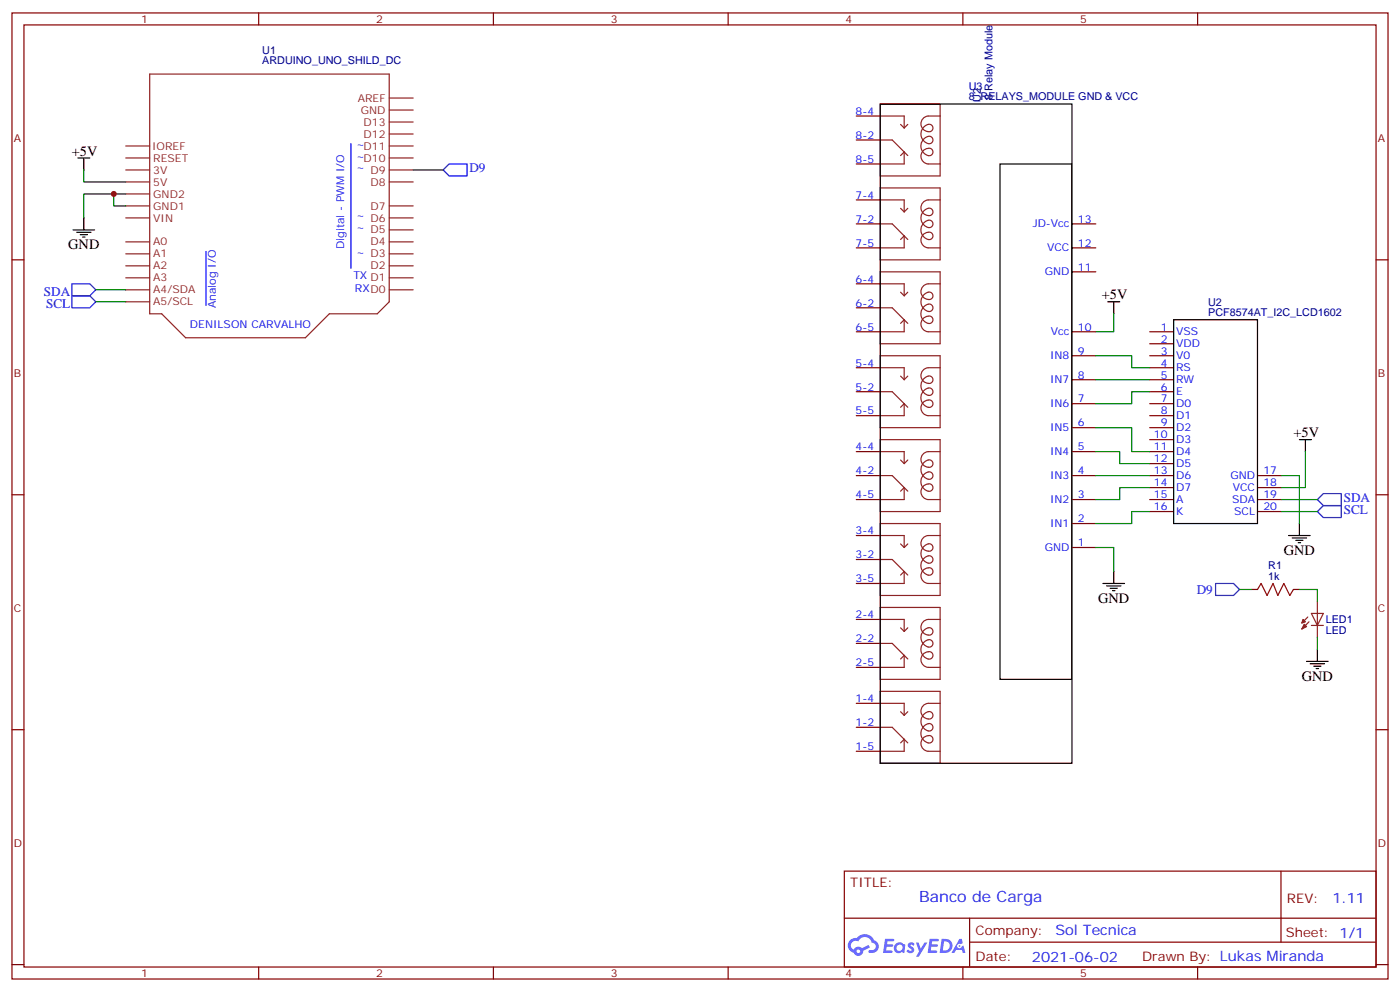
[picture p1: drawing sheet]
<svg xmlns="http://www.w3.org/2000/svg" width="412mm" height="292mm" viewBox="0 0 412 292" stroke-linecap="round" stroke-linejoin="round" font-family="sans-serif">
<g fill="none" stroke="#870000" stroke-width=".35">
<path d="M3.5 3.8h405.4v284.3h-405.4zM7.1 7.3h398.2v277.3h-398.2zM76.2 3.8v3.5M145.3 3.8v3.5M214.5 3.8v3.5M283.6 3.8v3.5M352.8 3.8v3.5M3.5 76.5h3.6M405.3 76.5h3.6M3.5 145.6h3.6M405.3 145.6h3.6M3.5 214.8h3.6"/>
<path d="M405.3 214.8h3.6M248.7 256.4h156.6v28.2h-156.6zM377.3 256.4v20.9M248.7 270.2h156.5M285.6 277.3h119.6M285.6 270.2v14.2M3.5 283.9h3.6M76.2 284.6v3.5M145.3 284.6v3.5M214.5 284.6v3.5M283.6 284.6v3.5M352.8 284.6v3.5"/>
<path d="M405.3 283.9h3.6"/>
</g>
<g fill="#5487ff">
<path d="M267.7 277.6a1.22 1.22 0 0 1 1.7 .2l-.4 .6a.47 .47 0 0 0-.3-.4 .47 .47 0 0 0-.5 .2l.1 .2a1.14 1.14 0 0 1 .8 1.8 1.14 1.14 0 0 1-1.9 0l-.2-.2 .5-.6 .7 .5a.29 .29 0 0 0 .3-.3 .29 .29 0 0 0-.2-.3 1.04 1.04 0 0 1-.6-1.7z"/>
<path d="M260.7 276.3h2.4l.3 .2-.2 .5-1.8 .1-.1 .8h1.5l.3 .4-.3 .4h-1.6l-.2 1.1h1.7l.2 .3-.2 .3-2.6 .1z"/>
<path d="M273.8 276.3h2.4l.3 .2-.1 .5-1.8 .1-.2 .8h1.6l.3 .4-.4 .4h-1.6l-.1 1.1h1.7l.2 .3-.2 .3-2.6 .1z"/>
<path d="M282.6 276.3h.7l.3 1.3-.6 .3a.69 .69 0 0 0-1 .3 .69 .69 0 0 0 .4 .9 .69 .69 0 0 0 .9-.6l.5-.2 .6 2.2h-.8l-.2-.9h-1.8l-.5 .9h-.8z"/>
<path d="M269.8 277.4h.8l.6 1.8 1.1-1.8h.9l-2.6 4.2h-.8l.9-1.5z"/>
<path d="M277.4 276.3l-.6 4.2h1.3a2.11 2.11 0 0 0 2.5-2.1 2.11 2.11 0 0 0-2.5-2.1zM278.1 277.1a1.39 1.39 0 0 1 1.7 1.4 1.39 1.39 0 0 1-1.8 1.3h-.3z"/>
<path d="M263.7 277.9a1.54 1.54 0 0 0-.1 2.2 1.54 1.54 0 0 0 2.2 .1l.6 .3 .3-2.3-.2-.3h-.4a1.49 1.49 0 0 0-2.4 0zM264 278.9a.94 .94 0 0 1 1.8 0 .94 .94 0 0 1-1.8 0z"/>
<path d="M250.4 276.7a2.18 2.18 0 0 0 1.1 3.7 1.44 1.44 0 0 0 1.6 .9 1.44 1.44 0 0 0 1.2-1.4l2-1.1-.5-.7-1.9 1a1.47 1.47 0 0 0-2.4 .4 1.39 1.39 0 0 1-.7-1.9 1.39 1.39 0 0 1 2-.5 2.12 2.12 0 0 1 2.2-1.3 2.12 2.12 0 0 1 1.9 1.7 1.14 1.14 0 0 1 1.1 1.4 1.14 1.14 0 0 1-1.7 .7 .43 .43 0 0 0-.5 .4 .43 .43 0 0 0 .4 .5 1.98 1.98 0 0 0 2.5-1.2 1.98 1.98 0 0 0-1.2-2.6 3.1 3.1 0 0 0-5.3-.6l-.9 .1zM252.3 280a.55 .55 0 0 1 1.1 0 .55 .55 0 0 1-1.1 0z"/>
<circle cx="282.6" cy="278.4" r=".26"/>
</g>
<g fill="none" stroke="#8c2424" stroke-width=".35">
<path d="M44.1 21.8h70.6v67l-3.6 3.6h-14.1l-7 7h-35.3l-7.1-7h-3.5zM114.7 39.4h7M114.7 35.9h7M114.7 32.4h7M114.7 28.9h7M259.3 30.6h17.6v21.2h-17.6zM259.3 34.1h7v3.6M265.3 36.6l1 1.1M267.4 36.6l-1.1 1.1M276.9 34.1h-3.5a2.28 2.28 0 0 0-2.1 2.8 2.28 2.28 0 0 0 3.1 1.7 1.1 1.1 0 0 0 .3-1.4 1.1 1.1 0 0 0-1.3-.6 2.86 2.86 0 0 0-2.1 3.1 2.86 2.86 0 0 0 2.8 2.5 1.1 1.1 0 0 0 .7-1.3 1.1 1.1 0 0 0-1.4-.8 2.86 2.86 0 0 0-2.1 3.2 2.86 2.86 0 0 0 2.8 2.5 1.1 1.1 0 0 0 .7-1.4 1.1 1.1 0 0 0-1.4-.7 2.3 2.3 0 0 0-2.1 2.3 2.3 2.3 0 0 0 2.1 2.3h3.5M37 53.6h7.1M37 50h7.1"/>
<path d="M37 46.5h7.1M37 43h7.1M37 57.1h7.1M114.7 53.6h7M114.7 50h7M114.7 46.5h7M114.7 43h7M259.3 55.3h17.6v21.2h-17.6zM259.3 58.8h7v3.6M259.3 41.2h3.5l4.6 4.6M265.3 45.8l1-1.1v3.6h-7M276.9 58.8h-3.5a2.28 2.28 0 0 0-2.1 2.8 2.28 2.28 0 0 0 3.1 1.6 1.1 1.1 0 0 0 .3-1.3 1.1 1.1 0 0 0-1.3-.6 2.86 2.86 0 0 0-2.1 3.1 2.86 2.86 0 0 0 2.8 2.5 1.1 1.1 0 0 0 .7-1.3 1.1 1.1 0 0 0-1.4-.8 2.86 2.86 0 0 0-2.1 3.2 2.86 2.86 0 0 0 2.8 2.5 1.1 1.1 0 0 0 .7-1.4 1.1 1.1 0 0 0-1.4-.7 2.3 2.3 0 0 0-2.1 2.3 2.3 2.3 0 0 0 2.1 2.3h3.5"/>
<path d="M37 78.2h7.1M37 74.7h7.1M37 71.2h7.1M37 64.1h7.1M37 60.6h7.1M114.7 78.2h7M114.7 74.7h7M114.7 71.2h7M114.7 67.7h7M114.7 64.1h7M114.7 60.6h7M259.3 65.9h3.5l4.6 4.6"/>
<path d="M265.3 70.5l1-1.1v3.6h-7M265.3 61.3l1 1.1M267.4 61.3l-1.1 1.1M37 85.3h7.1M37 81.8h7.1M37 88.8h7.1M114.7 85.3h7M114.7 81.8h7M259.3 80h17.6v21.2h-17.6zM259.3 83.5h7v3.6M259.3 90.6h3.5l4.6 4.6M265.3 95.2l1-1.1v3.5h-7"/>
<path d="M265.3 86l1 1.1M267.4 86l-1.1 1.1M276.9 83.5h-3.5a2.28 2.28 0 0 0-2.1 2.8 2.28 2.28 0 0 0 3.1 1.6 1.1 1.1 0 0 0 .3-1.3 1.1 1.1 0 0 0-1.3-.6 2.86 2.86 0 0 0-2.1 3.1 2.86 2.86 0 0 0 2.8 2.5 1.1 1.1 0 0 0 .7-1.4 1.1 1.1 0 0 0-1.4-.7 2.86 2.86 0 0 0-2.1 3.2 2.86 2.86 0 0 0 2.8 2.5 1.1 1.1 0 0 0 .7-1.4 1.1 1.1 0 0 0-1.4-.7 2.3 2.3 0 0 0-2.1 2.3 2.3 2.3 0 0 0 2.1 2.2h3.5M259.3 104.7h17.6v21.2h-17.6zM259.3 108.2h7v3.6M259.3 115.3h3.5l4.6 4.6M265.3 119.9l1-1.1v3.5h-7M265.3 110.7l1 1.1M267.4 110.7l-1.1 1.1M276.9 108.2h-3.5a2.28 2.28 0 0 0-2.1 2.8 2.28 2.28 0 0 0 3.1 1.6 1.1 1.1 0 0 0 .3-1.3 1.1 1.1 0 0 0-1.3-.6 2.86 2.86 0 0 0-2.1 3.1 2.86 2.86 0 0 0 2.8 2.5 1.1 1.1 0 0 0 .7-1.4 1.1 1.1 0 0 0-1.4-.7 2.86 2.86 0 0 0-2.1 3.1 2.86 2.86 0 0 0 2.8 2.6 1.1 1.1 0 0 0 .7-1.4 1.1 1.1 0 0 0-1.4-.7 2.3 2.3 0 0 0-2.1 2.3 2.3 2.3 0 0 0 2.1 2.2h3.5M259.3 129.4h17.6v21.2h-17.6zM259.3 132.9h7v3.6"/>
<path d="M259.3 140h3.5l4.6 4.6M265.3 135.4l1 1.1M267.4 135.4l-1.1 1.1M276.9 132.9h-3.5a2.28 2.28 0 0 0-2.1 2.8 2.28 2.28 0 0 0 3.1 1.6 1.1 1.1 0 0 0 .3-1.3 1.1 1.1 0 0 0-1.3-.6 2.86 2.86 0 0 0-2.1 3.1 2.86 2.86 0 0 0 2.8 2.5 1.1 1.1 0 0 0 .7-1.4 1.1 1.1 0 0 0-1.4-.7 2.86 2.86 0 0 0-2.1 3.1 2.86 2.86 0 0 0 2.8 2.5 1.1 1.1 0 0 0 .7-1.3 1.1 1.1 0 0 0-1.4-.7 2.3 2.3 0 0 0-2.1 2.2 2.3 2.3 0 0 0 2.1 2.3h3.5M259.3 154.1h17.6v21.2h-17.6zM259.3 157.6h7v3.5M265.3 144.6l1-1.1v3.5h-7M276.9 157.6h-3.5a2.28 2.28 0 0 0-2.1 2.8 2.28 2.28 0 0 0 3.1 1.6 1.1 1.1 0 0 0 .3-1.4 1.1 1.1 0 0 0-1.3-.5 2.86 2.86 0 0 0-2.1 3.1 2.86 2.86 0 0 0 2.8 2.5 1.1 1.1 0 0 0 .7-1.4 1.1 1.1 0 0 0-1.4-.7 2.86 2.86 0 0 0-2.1 3.1 2.86 2.86 0 0 0 2.8 2.5 1.1 1.1 0 0 0 .7-1.3 1.1 1.1 0 0 0-1.4-.8 2.3 2.3 0 0 0-2.1 2.3 2.3 2.3 0 0 0 2.1 2.3h3.5M259.3 178.8h17.6v21.2h-17.6zM259.3 164.7h3.5l4.6 4.6M265.3 169.3l1-1.1v3.5h-7M265.3 160.1l1 1"/>
<path d="M267.4 160.1l-1.1 1M388.1 177v10.6M259.3 182.3h7v3.5M259.3 189.4h3.5l4.6 4.6M265.3 194l1-1.1v3.5h-7M265.3 184.8l1 1M267.4 184.8l-1.1 1M276.9 182.3h-3.5a2.28 2.28 0 0 0-2.1 2.8 2.28 2.28 0 0 0 3.1 1.6 1.1 1.1 0 0 0 .3-1.4 1.1 1.1 0 0 0-1.3-.5 2.86 2.86 0 0 0-2.1 3.1 2.86 2.86 0 0 0 2.8 2.5 1.1 1.1 0 0 0 .7-1.4 1.1 1.1 0 0 0-1.4-.7 2.86 2.86 0 0 0-2.1 3.1 2.86 2.86 0 0 0 2.8 2.5 1.1 1.1 0 0 0 .7-1.3 1.1 1.1 0 0 0-1.4-.8 2.3 2.3 0 0 0-2.1 2.3 2.3 2.3 0 0 0 2.1 2.3h3.5M385.2 181.6l-1.7 1.8M385.6 183l-2.1 2.1M386.3 180.6h3.5l-1.7 3.5zM386.3 184.1h3.5"/>
<path d="M259.3 203.5h17.6v21.1h-17.6zM259.3 207h7v3.5M259.3 214.1h3.5l4.6 4.6M265.3 218.7l1-1.1v3.5h-7M265.3 209.5l1 1M267.4 209.5l-1.1 1M276.9 207h-3.5a2.28 2.28 0 0 0-2.1 2.8 2.28 2.28 0 0 0 3.1 1.6 1.1 1.1 0 0 0 .3-1.4 1.1 1.1 0 0 0-1.3-.5 2.86 2.86 0 0 0-2.1 3.1 2.86 2.86 0 0 0 2.8 2.5 1.1 1.1 0 0 0 .7-1.4 1.1 1.1 0 0 0-1.4-.7 2.86 2.86 0 0 0-2.1 3.1 2.86 2.86 0 0 0 2.8 2.5 1.1 1.1 0 0 0 .7-1.4 1.1 1.1 0 0 0-1.4-.7 2.3 2.3 0 0 0-2.1 2.3 2.3 2.3 0 0 0 2.1 2.3h3.5"/>
</g>
<path d="M103.4 42.3v36.7M132.3 48.3h5.3v3.5h-5.3l-1.8-1.8zM60.7 74v15.9M21.2 83.5h5.3l1.7 1.8-1.7 1.8h-5.3zM21.2 87.1h5.3l1.7 1.7-1.7 1.8h-5.3zM388.1 150.6l1.7-1.8h5.3v3.5h-5.3zM389.8 145.3h5.3v3.5h-5.3l-1.7-1.8zM358.1 171.7h5.3l1.7 1.8-1.7 1.8h-5.3z" fill="none" stroke="#00f" stroke-width=".35"/>
<g fill="none" stroke="#870000" stroke-width=".35">
<path d="M252.2 34.1h7.1M252.2 58.8h7.1M252.2 41.2h7.1M252.2 48.3h7.1M252.2 73h7.1M252.2 65.9h7.1M315.7 73h7.1M315.7 65.9h7.1M252.2 97.6h7.1M252.2 90.6h7.1M252.2 83.5h7.1M315.7 97.6h7.1"/>
<path d="M315.7 80h7.1M338.7 97.6h7M252.2 108.2h7.1M252.2 115.3h7.1M315.7 104.7h7.1M315.7 111.8h7.1M315.7 118.8h7.1M338.7 101.2h7M338.7 104.7h7M338.7 108.2h7M338.7 111.8h7M338.7 115.3h7"/>
<path d="M338.7 118.8h7M252.2 122.3h7.1M252.2 132.9h7.1M252.2 140h7.1M315.7 125.9h7.1M315.7 132.9h7.1M315.7 140h7.1M338.7 122.3h7M338.7 125.9h7M338.7 129.4h7M338.7 132.9h7M338.7 136.5h7"/>
<path d="M338.7 140h7M370.4 140h7.1M252.2 147h7.1M252.2 157.6h7.1M315.7 147h7.1M315.7 154.1h7.1M338.7 143.5h7M338.7 147h7M338.7 150.6h7M370.4 143.5h7.1M370.4 147h7.1M370.4 150.6h7.1"/>
<path d="M252.2 164.7h7.1M252.2 171.7h7.1M315.7 161.1h7.1M368.7 173.5h1.7M381 173.5h1.8M252.2 189.4h7.1M252.2 182.3h7.1M252.2 196.4h7.1M252.2 214.1h7.1M252.2 207h7.1M252.2 221.1h7.1"/>
</g>
<g fill="none" stroke="#000" stroke-width=".35">
<path d="M259.3 30.6h56.4v194h-56.4zM22.9 46.5h3.6M24.7 46.5v3.5M294.6 48.3h21.1v151.7h-21.1zM21.5 67.7h6.4M22.6 68.4h4.2M23.6 69.1h2.2M24.3 69.8h.7M24.7 64.1v3.6M326.3 88.8h3.5M328.1 88.8v3.6M345.7 94.1h24.7v60h-24.7z"/>
<path d="M382.8 129.4h3.5M384.5 129.4v3.5M379.6 157.6h6.3M380.6 158.3h4.3M381.7 159h2.1M382.4 159.7h.7M382.8 154.1v3.5M324.9 171.7h6.4M326 172.4h4.2M327 173.1h2.1M327.7 173.8h.7M328.1 168.2v3.5"/>
<path d="M384.9 194.7h6.3M385.9 195.4h4.3M387 196.1h2.1M387.7 196.8h.7M388.1 191.1v3.6"/>
</g>
<g fill="#8c2424" stroke="#8c2424" stroke-width=".35">
<path d="M383.8 182.3l.7 .7-1 .4z"/>
<path d="M384.2 183.7l.7 .7-1.4 .7z"/>
</g>
<path d="M370.4 173.5l1.1-1.8 1.7 3.6 1.8-3.6 1.4 3.6 1.8-3.6 1.7 3.6 1.1-1.8" fill="none" stroke="#a10000" stroke-width=".35"/>
<g fill="none" stroke="#008700" stroke-width=".35">
<path d="M24.7 50v3.6h12.3M33.5 57.1v3.5h3.5M37 57.1h-12.3v7M121.7 50h8.8M28.2 85.3h8.8M28.2 88.8h8.8M328.1 92.4v5.2h-5.3M322.8 104.7h10.6v3.5h5.3M322.8 111.8h15.9M338.7 115.3h-5.3v3.5h-10.6M322.8 125.9h10.6v7h5.3M322.8 132.9h7v3.6h8.9"/>
<path d="M322.8 140h15.9M377.5 140h5.3v14.1M384.5 132.9v10.6h-7M338.7 143.5h-8.9v3.5h-7M338.7 150.6h-5.3v3.5h-10.6M377.5 147h10.6M377.5 150.6h10.6M322.8 161.1h5.3v7.1M365.1 173.5h3.6M382.8 173.5h5.3v3.5M388.1 187.6v3.5"/>
</g>
<circle cx="33.5" cy="57.1" r=".88" fill="#c00"/>
<text font-size="4.6" fill="#00f" x="270.8" y="265.4">Banco de Carga</text>
<g font-size="4.2">
<text x="21.2" y="45.8">+5V</text>
<text x="20.1" y="73.3">GND</text>
<text x="324.6" y="88.1">+5V</text>
<text x="381" y="128.7">+5V</text>
<text x="378.2" y="163.3">GND</text>
<text x="323.5" y="177.4">GND</text>
<text x="383.5" y="200.3">GND</text>
</g>
<g font-size="4.2" fill="#00f">
<text x="392.5" y="265.7">1.11</text>
<text x="310.9" y="275.2">Sol Tecnica</text>
<text x="304" y="283">2021-06-02</text>
</g>
<g font-size="3.9" fill="#00f">
<text x="138.3" y="50.7">D9</text>
<text x="12.9" y="87.1">SDA</text>
<text x="13.6" y="90.6">SCL</text>
<text x="395.8" y="147.8">SDA</text>
<text x="395.8" y="151.3">SCL</text>
<text x="352.5" y="174.8">D9</text>
</g>
<g font-size="3.9" fill="#800">
<text x="250.5" y="261">TITLE:</text>
<text x="379.1" y="265.7">REV:</text>
<text x="287.4" y="275.2">Company:</text>
<text x="378.7" y="275.8">Sheet: 1/1</text>
<text x="287.4" y="282.9">Date:</text>
<text x="336.4" y="282.9">Drawn By: Lukas Miranda</text>
</g>
<g font-size="3.2" fill="#800">
<text x="41.6" y="6.8">1</text>
<text x="110.8" y="6.8">2</text>
<text x="179.9" y="6.8">3</text>
<text x="249.1" y="6.8">4</text>
<text x="318.2" y="6.8">5</text>
<text x="4.1" y="41.9">A</text>
<text x="405.9" y="41.9">A</text>
<text x="4.1" y="111.1">B</text>
<text x="405.9" y="111.1">B</text>
<text x="4.1" y="180.2">C</text>
<text x="405.9" y="180.2">C</text>
<text x="4.1" y="249.3">D</text>
<text x="405.9" y="249.3">D</text>
<text x="41.6" y="287.6">1</text>
<text x="110.8" y="287.6">2</text>
<text x="179.9" y="287.6">3</text>
<text x="249.1" y="287.6">4</text>
<text x="318.2" y="287.6">5</text>
</g>
<g font-size="3.2" fill="#000080">
<text x="77.3" y="15.8">U1</text>
<text x="77.3" y="19">ARDUINO_UNO_SHILD_DC</text>
<text x="285.3" y="29.6">8_RELAYS_MODULE GND &amp; VCC</text>
<text x="285.3" y="26.4">U3</text>
<text x="289" y="30" transform="rotate(-90 289 30)">U2</text>
<text x="292.4" y="29.3" transform="rotate(-90 292.4 29.3)">8 Relay Module</text>
<text x="355.9" y="89.9">U2</text>
<text x="355.9" y="93.1">PCF8574AT_I2C_LCD1602</text>
<text x="373.6" y="167.5">R1</text>
<text x="373.6" y="170.7">1k</text>
<text x="390.5" y="183.4">LED1</text>
<text x="390.5" y="186.7">LED</text>
</g>
<g font-size="3.2" fill="#8d2323">
<text x="105.4" y="29.9">AREF</text>
<text x="106.3" y="33.4">GND</text>
<text x="107.1" y="40.5">D12</text>
<text x="107.1" y="37">D13</text>
<text x="44.8" y="44">IOREF</text>
<text x="45.2" y="47.6">RESET</text>
<text x="45.2" y="51.1">3V</text>
<text x="45.2" y="58.1">GND2</text>
<text x="45.2" y="54.6">5V</text>
<text x="109.1" y="54.6">D8</text>
<text x="45.2" y="65.2">VIN</text>
<text x="45.2" y="61.7">GND1</text>
<text x="109.1" y="61.7">D7</text>
<text x="45.2" y="75.8">A1</text>
<text x="45.2" y="72.2">A0</text>
<text x="109.1" y="72.2">D4</text>
<text x="45.2" y="82.8">A3</text>
<text x="45.2" y="79.3">A2</text>
<text x="109.1" y="79.3">D2</text>
<text x="45.2" y="89.9">A5/SCL</text>
<text x="45.2" y="86.4">A4/SDA</text>
</g>
<g font-size="3.2" fill="#00f">
<text x="252.1" y="33.8">8-4</text>
<text x="252.1" y="40.9">8-2</text>
<text x="104.9" y="47.2">~D10</text>
<text x="104.9" y="43.7">~D11</text>
<text x="252.1" y="47.9">8-5</text>
<text x="104.9" y="50.4">~ D9</text>
<text x="252.1" y="58.5">7-4</text>
<text x="104.9" y="64.5">~ D6</text>
<text x="252.1" y="65.5">7-2</text>
<text x="317.5" y="65.5">13</text>
<text x="104.9" y="68">~ D5</text>
<text x="304.2" y="67">JD-Vcc</text>
<text x="101.4" y="73.4" transform="rotate(-90 101.4 73.4)">Digital - PWM I/O</text>
<text x="104.9" y="75.5">~ D3</text>
<text x="252.1" y="72.6">7-5</text>
<text x="308.4" y="74">VCC</text>
<text x="317.5" y="72.6">12</text>
<text x="104.1" y="82.2">TX D1</text>
<text x="252.1" y="83.2">6-4</text>
<text x="307.7" y="81.1">GND</text>
<text x="317.5" y="79.7">11</text>
<text x="104.6" y="86">RXD0</text>
<text x="63.6" y="90.8" transform="rotate(-90 63.6 90.8)">Analog I/O</text>
<text x="252.1" y="90.2">6-2</text>
<text x="56" y="96.6">DENILSON CARVALHO</text>
<text x="252.1" y="97.3">6-5</text>
<text x="309.6" y="98.7">Vcc</text>
<text x="317.5" y="97.3">10</text>
<text x="341.9" y="97.3">1</text>
<text x="341.9" y="100.8">2</text>
<text x="346.4" y="98.7">VSS</text>
<text x="252.1" y="107.9">5-4</text>
<text x="309.3" y="105.8">IN8</text>
<text x="317.5" y="104.4">9</text>
<text x="341.9" y="104.4">3</text>
<text x="341.9" y="107.9">4</text>
<text x="346.4" y="102.2">VDD</text>
<text x="346.4" y="105.8">V0</text>
<text x="309.3" y="112.8">IN7</text>
<text x="317.5" y="111.4">8</text>
<text x="341.9" y="111.4">5</text>
<text x="346.4" y="109.3">RS</text>
<text x="346.4" y="112.8">RW</text>
<text x="252.1" y="114.9">5-2</text>
<text x="309.3" y="119.9">IN6</text>
<text x="317.5" y="118.5">7</text>
<text x="341.9" y="114.9">6</text>
<text x="341.9" y="118.5">7</text>
<text x="346.4" y="116.3">E</text>
<text x="346.4" y="119.9">D0</text>
<text x="252.1" y="122">5-5</text>
<text x="317.5" y="125.5">6</text>
<text x="341.9" y="122">8</text>
<text x="341.9" y="125.5">9</text>
<text x="346.4" y="123.4">D1</text>
<text x="309.3" y="126.9">IN5</text>
<text x="339.9" y="129">10</text>
<text x="346.4" y="126.9">D2</text>
<text x="346.4" y="130.5">D3</text>
<text x="252.1" y="132.6">4-4</text>
<text x="309.3" y="134">IN4</text>
<text x="317.5" y="132.6">5</text>
<text x="339.9" y="132.6">11</text>
<text x="339.9" y="136.1">12</text>
<text x="346.4" y="134">D4</text>
<text x="346.4" y="137.5">D5</text>
<text x="252.1" y="139.6">4-2</text>
<text x="309.3" y="141">IN3</text>
<text x="317.5" y="139.6">4</text>
<text x="339.9" y="139.6">13</text>
<text x="339.9" y="143.2">14</text>
<text x="346.4" y="141">D6</text>
<text x="362.4" y="141">GND</text>
<text x="372.2" y="139.6">17</text>
<text x="372.2" y="143.2">18</text>
<text x="252.1" y="146.7">4-5</text>
<text x="309.3" y="148.1">IN2</text>
<text x="317.5" y="146.7">3</text>
<text x="339.9" y="146.7">15</text>
<text x="346.4" y="144.6">D7</text>
<text x="346.4" y="148.1">A</text>
<text x="362.9" y="148.1">SDA</text>
<text x="363.1" y="144.6">VCC</text>
<text x="372.2" y="146.7">19</text>
<text x="309.3" y="155.2">IN1</text>
<text x="317.5" y="153.7">2</text>
<text x="339.9" y="150.2">16</text>
<text x="346.4" y="151.6">K</text>
<text x="363.6" y="151.6">SCL</text>
<text x="372.2" y="150.2">20</text>
<text x="252.1" y="157.3">3-4</text>
<text x="317.5" y="160.8">1</text>
<text x="252.1" y="164.3">3-2</text>
<text x="307.7" y="162.2">GND</text>
<text x="252.1" y="171.4">3-5</text>
<text x="252.1" y="182">2-4</text>
<text x="252.1" y="189">2-2</text>
<text x="252.1" y="196.1">2-5</text>
<text x="252.1" y="206.7">1-4</text>
<text x="252.1" y="213.7">1-2</text>
<text x="252.1" y="220.8">1-5</text>
</g>
</svg>
